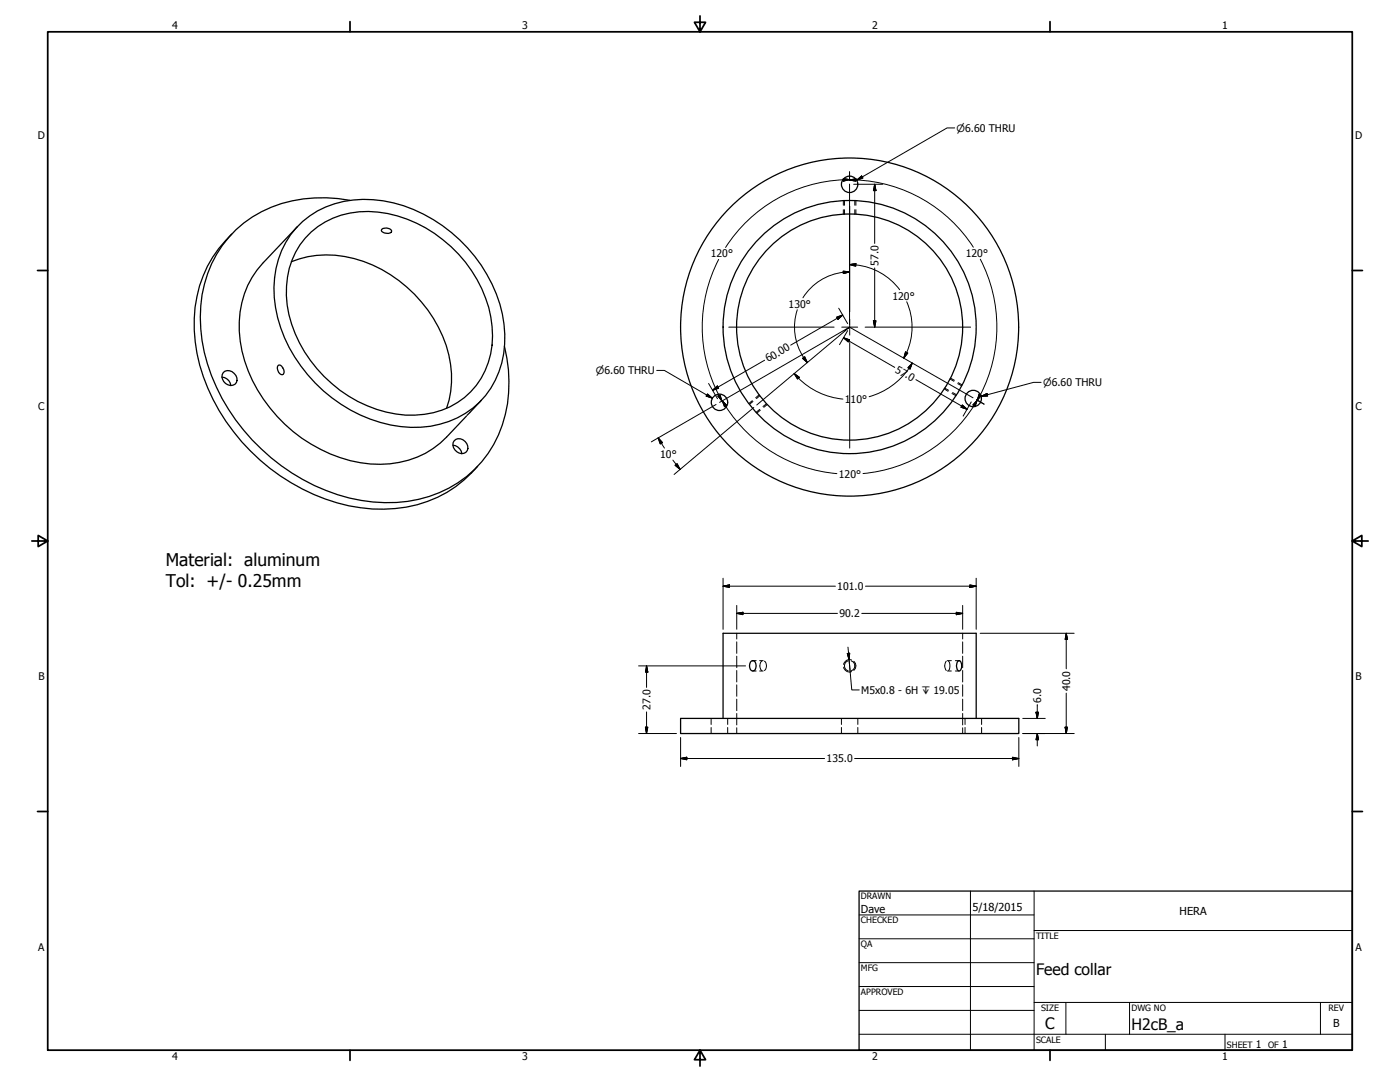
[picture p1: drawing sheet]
<svg xmlns="http://www.w3.org/2000/svg" width="559mm" height="432mm" viewBox="0 0 559 432" stroke-linecap="round" stroke-linejoin="round" font-family="sans-serif">
<!-- layer: Visible (ANSI) -->
<g fill="none" stroke="#000" stroke-width=".51">
<path d="M139.6 79.9a52.3 52.3 0 0 0-45.4 11.8 48.3 48.3 0 0 0-14.1 39.6 76.8 76.8 0 0 0 32.2 54.6 70.7 70.7 0 0 0 50.5 14.2 45.6 45.6 0 0 0 40.2-43.4 57.7 57.7 0 0 0-1.6-18.5M92.5 93.4a49.3 49.3 0 0 0-14.6 42.9 77.9 77.9 0 0 0 34 53.6 69.7 69.7 0 0 0 50.3 12.5 47.2 47.2 0 0 0 28.4-16.3M118.7 90.4l-13.9 14.7a38.2 38.2 0 0 0-8.2 35 59.9 59.9 0 0 0 51.2 45.1 37.4 37.4 0 0 0 30.4-10.8l8-8.3M120.8 88.4a39.8 39.8 0 0 1 36.2-7.4 60.4 60.4 0 0 1 43.5 44.4 37.2 37.2 0 0 1-11.8 37.5 40.4 40.4 0 0 1-36.9 5.7 60.1 60.1 0 0 1-41.8-45.9 36.9 36.9 0 0 1 10.8-34.3zM124.2 92.6a35.6 35.6 0 0 1 34.4-6.4 53.6 53.6 0 0 1 37.3 40.3 32.4 32.4 0 0 1-13.3 34.2 38.8 38.8 0 0 1-36 1.2 53.7 53.7 0 0 1-32-40.2 32.9 32.9 0 0 1 9.6-29.1zM152.4 91.5a2.74 2.74 0 0 1 3.9 .8 2.58 2.58 0 0 1-4 0zM116.3 104.5a42.1 42.1 0 0 1 36.1 3.1 53.4 53.4 0 0 1 27.4 37.8 37 37 0 0 1-1.6 17.5M88.6 150.5a3.8 3.8 0 0 1 3.5 3.4M89.1 148.7a3.4 3.4 0 0 1 4.1 0 3.4 3.4 0 0 1 1.2 4 3.3 3.3 0 0 1-4.1 .6 3.3 3.3 0 0 1-1.6-3.8zM111 145.9l.4-.2a2.74 2.74 0 0 1 1.7 3.7 2.04 2.04 0 0 1-2.4-2.4zM192.2 159.7l-5.8 6M180.8 177.7a4 4 0 0 1 3.5 3.3"/>
<path d="M181.3 175.9a3.3 3.3 0 0 1 4.3 .3 3.3 3.3 0 0 1 .3 4.3 3.4 3.4 0 0 1-4-.6 3.4 3.4 0 0 1-.6-4zM299.5 264.2a1.08 1.08 0 0 1 1.9 0 2.37 2.37 0 0 1-1 3.6 2.45 2.45 0 0 1-.9-3.6zM382.5 263.8l.3-.1a2.6 2.6 0 0 1 0 4.1 2.67 2.67 0 0 1-.3-4zM271.7 286.7h135v6h-135zM288.6 286.7v-34h101v34"/>
<circle cx="339.1" cy="73.6" r="3.3"/>
<circle cx="339.1" cy="130.5" r="67.5"/>
<circle cx="339.1" cy="130.5" r="45.1"/>
<circle cx="339.1" cy="130.5" r="50.5"/>
<circle cx="388.5" cy="159" r="3.3"/>
<circle cx="287.2" cy="160.6" r="3.3"/>
</g>
<!-- layer: Hidden (ANSI) -->
<g fill="none" stroke="#000" stroke-width=".4">
<path d="M337.1 80.1v1.8M337.1 83.7v1.8M341.2 80.1v1.8M341.2 83.7v1.8M303.3 157.9l-1.4 1.2M377.1 154.9l1.6 .9M379.2 151.3l1.5 .8M380.2 156.7l1.6 .8M382.3 153.1l1.6 .9M300.5 160.2l-1.4 1.2M303.2 163.4l-1.4 1.1M305.9 161.1l-1.4 1.1"/>
<path d="M294.1 252.7v2.3M294.1 256.2v4.5M384.2 252.7v2.3M384.2 256.2v4.5M294.1 261.9v4.5M294.1 267.6v4.6M294.1 273.3v4.6M294.1 279v4.6M300.4 267.8h1.4M300.4 263.7h1.4M303.2 267.8h1.4M303.2 263.7h1.4"/>
<path d="M304.1 263.8a2.68 2.68 0 0 0 0 3.9M305.1 263.8a2.54 2.54 0 0 1 0 3.8M338.5 263.8a2.01 2.01 0 0 0-1.4 1.9 2.01 2.01 0 0 0 1.4 2M339.8 263.8a2.04 2.04 0 0 1 1.4 1.9 2.04 2.04 0 0 1-1.4 2M377.7 263.8a3.1 3.1 0 0 0 0 3.8M378.1 267.8h1.6M378.1 263.7h1.6M378.6 263.8a3.4 3.4 0 0 1 0 3.8M381.3 267.8h1.5M381.3 263.7h1.5M384.2 261.9v4.5M384.2 267.6v4.6"/>
<path d="M384.2 273.3v4.6M384.2 279v4.6M283.8 286.7v2.4M283.8 290.3v2.4M290.4 286.7v2.4M290.4 290.3v2.4M294.1 284.7v4.6M294.1 290.4v2.3M335.9 286.7v2.4M335.9 290.3v2.4M342.4 286.7v2.4M342.4 290.3v2.4"/>
<path d="M384.2 284.7v4.6M384.2 290.4v2.3M385.2 286.7v2.4M385.2 290.3v2.4M391.8 286.7v2.4M391.8 290.3v2.4"/>
</g>
<!-- layer: Hidden Narrow (ANSI) -->
<g fill="none" stroke="#000" stroke-width=".4">
<path d="M336.6 80.1v1.8M336.6 83.7v1.8M341.6 80.1v1.8M341.6 83.7v1.8M300.3 159.9l-1.4 1.1M303 157.5l-1.4 1.3M376.9 155.2l1.5 .9M379.3 150.9l1.6 .9M380 157l1.6 .9M382.5 152.7l1.5 .9M303.5 163.7l-1.4 1.1M306.3 161.4l-1.4 1.2"/>
<path d="M336.7 266.3a2.39 2.39 0 0 0 3.2 1.7M339.9 263.4a2.31 2.31 0 0 0-3.2 1.8M340.8 263.9a2.4 2.4 0 0 1 0 3.6"/>
</g>
<!-- layer: Border (ANSI) -->
<g fill="none" stroke="#000" stroke-width=".7">
<path d="M19 12.7h520.8v406.4h-520.8zM139.7 8.6v4.1M279.4 6.3v6.4l-2.2-3.8h4.4l-2.2 3.8M419.1 8.6v4.1M15 107.9h4M539.8 107.9h4M12.7 215.9h6.3l-3.8-2.2v4.4l3.8-2.2M539.8 215.9l3.8 2.2v-4.4l-3.8 2.2h6.3M15 323.8h4M539.8 323.8h4M139.7 419.1v4.1M279.4 419.1l2.2 3.8h-4.4l2.2-3.8v6.3"/>
<path d="M419.1 419.1v4.1"/>
</g>
<!-- layer: Title (ANSI) -->
<g fill="none" stroke="#000" stroke-width=".4">
<path d="M387.3 355.6v63.5M412.7 355.6v63.5M342.9 365.1h69.8M342.9 374.6h69.8M412.7 371.3h127.1M342.9 384.2h69.8M342.9 393.7h69.8M342.9 412.7h196.9M342.9 403.2h69.8M412.7 400h127.1M425.4 400v12.7M441.2 412.7v6.4"/>
<path d="M450.8 400v12.7M488.9 412.7v6.4M527 400v12.7"/>
</g>
<path d="M342.9 355.6h196.9v63.5h-196.9z" fill="none" stroke="#000" stroke-width=".51"/>
<!-- layer: Sketch Geometry (ANSI) -->
<path d="M339.1 73.5v56M339.1 130.6l49.3 28.2M287.2 160.6l51.9-30-37 31" fill="none" stroke="#000" stroke-width=".4"/>
<!-- layer: Symbol (ANSI) -->
<path d="M381.1 51.1h-3.1l-36 20.8M342 71.9l1.9-1.7 .5 .9zM262.1 147.8h3.1l19.1 11.1M282.4 157.2l1.9 1.7-2.4-.8zM391.7 158.2l2.3-1.2 .2 1.1zM415.5 152.6h-2.9l-20.9 5.6M338.5 258.3l.4 4.9M338.2 260.8l1-.1-.3 2.5zM338.9 263.2l1.1 12.1h3M338.9 263.2l.4 5" fill="none" stroke="#000" stroke-width=".4"/>
<path d="M342 71.9l1.9-1.7zM342 71.9l1.9-1.7 .5 .9zM281.9 158.1l2.4 .8zM282.4 157.2l1.9 1.7-2.4-.8zM391.7 158.2l2.3-1.2zM391.7 158.2l2.3-1.2 .2 1.1zM338.2 260.8l.7 2.4zM338.2 260.8l1-.1-.3 2.5z" fill="#000" stroke="#000" stroke-width=".4"/>
<!-- layer: Dimension (ANSI) -->
<g fill="none" stroke="#000" stroke-width=".4">
<path d="M336.6 71.2l2.5 .5-2.5 .6zM339.1 71.8l2.5-.4v.9zM339.1 68.5v3.3a58.5 58.5 0 0 1 49.4 26.9M339.1 71.7a58.8 58.8 0 0 0-49.5 27M340.7 73.5h11.6M349.1 73.5l.5 2.6h-1zM349.1 73.5v23.7M286.9 103.5a59 59 0 0 0 1.3 56.5M336.5 108.2l2.6 .3-2.5 .7zM336.6 108.7a22 22 0 0 0-16.1 10.1M339.1 105.6l2.5-.4v1zM339.1 108.5l-2.5 .2"/>
<path d="M339.1 105.6l2.5 .1M341.6 105.7a24.9 24.9 0 0 1 17.5 9.9M349.1 106.9v23.7M391.3 103.4a58.8 58.8 0 0 1 0 54.1M318.2 123.6a22 22 0 0 0 2.6 19.1M333.9 126.6l2.5-.9-1.9 1.7zM334.8 123l3.5 6.2M336.4 125.7l-20.8 12M336.7 134.8l2.4 .8-.5 .9zM336.7 134.8l20.4 11.8M338.3 132l-3.2 5.5M348.6 128h1l-.5 2.6z"/>
<path d="M361.9 120.4a25 25 0 0 1-1.2 22.5M282.8 153l3.6 6.1M284.4 155.8l1.9-1.7 .5 .8zM286.6 158.1l.8-.5 .8 2.4zM288.3 160l1.8 1.8-.9 .5zM288.3 160a58.8 58.8 0 0 0 45.7 29M305.2 143.8l-20.8 12M317 149.1l2.1 1.5-.8 .7zM317 149.1l1.7 1.8M318.7 150.9a28.9 28.9 0 0 0 17.8 8.4M320.4 143l.8-.6 1.1 2.3zM320.7 142.7l1.6 2"/>
<path d="M361.4 140.5l.9 .4-1.6 2zM364.1 144.9l-.9 2.4-.8-.6zM364.1 144.9a28.7 28.7 0 0 1-17.2 13.4M365.6 151.5l20.4 11.8M390 159.7l-.8 2.4-.9-.5zM390.8 157.3l.9 .5-1.6 1.9zM391.3 157.5a58.9 58.9 0 0 1-46.8 31.5M262.7 174.8l1.7 1.9-.9 .5zM262.7 174.8l1.3 2.1M264 176.9l1.2 1.9M285.8 161.4l-25.8 14.9M300.9 162.6l-31.9 26.8"/>
<path d="M384.1 161.6l1.9 1.7-2.4-.8zM387.7 160.4l-3.3 5.7M392.7 161.3l-2.9-1.8 3 1.8M268.6 183.6l1.3 1.7M269.5 185.7l.8-.7 1.2 2.3zM269.9 185.4l1.6 1.9M288.6 233.9l2.5-.5v1zM288.6 233.9h44.8M288.6 230.8v20.3M345.4 233.9h44.2M387.1 233.4l2.5 .5-2.5 .5zM389.6 230.8v20.3"/>
<path d="M294.1 244.8l2.4-.5v1zM294.1 244.8h40.2M294.1 241.6v9.5M344 244.8h40.2M381.7 244.3l2.5 .5-2.5 .5zM384.2 241.6v9.5M391.2 252.7h37.6M425.6 252.7l.5 2.5h-1zM425.6 252.7v14.2M254.9 265.7h42.7M258.1 265.7l.5 2.5h-1zM258.1 265.7v8.6"/>
<path d="M425.6 276.6v16.1M254.9 292.7h15.1M257.6 290.2h1l-.5 2.5zM258.1 284.1v8.6M271.7 294.3v11.6M406.7 294.3v11.6M408.2 286.7h9M408.2 292.7h20.6M413.5 284.2h1l-.5 2.5zM414 292.7l.5 2.5h-1zM414 281.2v5.5M414 292.7v5"/>
<path d="M425.1 290.2h1l-.5 2.5zM271.7 302.7l2.4-.5v1zM271.7 302.7h57.4M341.1 302.7h65.6M404.1 302.2l2.6 .5-2.6 .5z"/>
</g>
<g fill="#000" stroke="#000" stroke-width=".4">
<path d="M336.6 72.3l2.5-.6zM336.6 71.2l2.5 .5-2.5 .6zM339.1 71.8l2.5-.4zM339.1 71.8l2.5-.4v.9zM349.1 73.5l.5 2.6zM349.1 73.5l.5 2.6h-1zM336.6 109.2l2.5-.7zM336.5 108.2l2.6 .3-2.5 .7zM339.1 105.6l2.5-.4zM339.1 105.6l2.5-.4v1zM334.5 127.4l1.9-1.7zM333.9 126.6l2.5-.9-1.9 1.7z"/>
<path d="M336.7 134.8l2.4 .8zM336.7 134.8l2.4 .8-.5 .9zM348.6 128l.5 2.6zM348.6 128h1l-.5 2.6zM284.4 155.8l1.9-1.7zM284.4 155.8l1.9-1.7 .5 .8zM286.6 158.1l1.6 1.9zM286.6 158.1l.8-.5 .8 2.4zM317 149.1l2.1 1.5zM317 149.1l2.1 1.5-.8 .7zM320.4 143l1.9 1.7zM320.4 143l.8-.6 1.1 2.3z"/>
<path d="M361.4 140.5l-.7 2.4zM361.4 140.5l.9 .4-1.6 2zM364.1 144.9l-.9 2.4zM364.1 144.9l-.9 2.4-.8-.6zM390.8 157.3l-.7 2.4zM390.8 157.3l.9 .5-1.6 1.9zM262.7 174.8l1.7 1.9zM262.7 174.8l1.7 1.9-.9 .5zM288.3 160l1.8 1.8zM288.3 160l1.8 1.8-.9 .5zM383.6 162.5l2.4 .8zM384.1 161.6l1.9 1.7-2.4-.8z"/>
<path d="M390 159.7l-.8 2.4zM390 159.7l-.8 2.4-.9-.5zM269.5 185.7l2 1.6zM269.5 185.7l.8-.7 1.2 2.3zM288.6 233.9l2.5-.5zM288.6 233.9l2.5-.5v1zM387.1 234.4l2.5-.5zM387.1 233.4l2.5 .5-2.5 .5zM294.1 244.8l2.4-.5zM294.1 244.8l2.4-.5v1zM381.7 245.3l2.5-.5zM381.7 244.3l2.5 .5-2.5 .5z"/>
<path d="M425.6 252.7l.5 2.5zM425.6 252.7l.5 2.5h-1zM258.1 265.7l.5 2.5zM258.1 265.7l.5 2.5h-1zM257.6 290.2l.5 2.5zM257.6 290.2h1l-.5 2.5zM413.5 284.2l.5 2.5zM413.5 284.2h1l-.5 2.5zM414 292.7l.5 2.5zM414 292.7l.5 2.5h-1zM425.1 290.2l.5 2.5zM425.1 290.2h1l-.5 2.5z"/>
<path d="M271.7 302.7l2.4-.5zM271.7 302.7l2.4-.5v1zM404.1 303.2l2.6-.5zM404.1 302.2l2.6 .5-2.6 .5z"/>
</g>
<!-- layer: Center Mark (ANSI) -->
<path d="M339.2 82.3v42.1M290.9 130.6h42M336 130.6h6.3M339.2 127.4v6.3M339.2 136.7v42.1M345.3 130.6h42.1" fill="none" stroke="#000" stroke-width=".4"/>
<g font-size="7">
<text x="66.2" y="225.8">Material: aluminum</text>
<text x="66.2" y="234.1">Tol: +/- 0.25mm</text>
</g>
<g font-size="6.3">
<text x="413.5" y="389.1">Feed collar</text>
<text x="417.2" y="410.6">C</text>
<text x="451.6" y="411.1">H2cB_a</text>
</g>
<g font-size="4.4">
<text x="343.7" y="364.3">Dave</text>
<text x="388.1" y="363.7">5/18/2015</text>
<text x="470.9" y="365.1">HERA</text>
<text x="532.1" y="409.9">B</text>
</g>
<g font-size="4.2">
<text x="68.7" y="11.7">4</text>
<text x="208.4" y="11.7">3</text>
<text x="348.1" y="11.7">2</text>
<text x="487.8" y="11.7">1</text>
<text x="15.1" y="55.5">D</text>
<text x="540.9" y="55.5">D</text>
<text x="283.7" y="102.7">120°</text>
<text x="350.6" y="106.1" transform="rotate(-90 350.6 106.1)">57.0</text>
<text x="385.5" y="102.6">120°</text>
<text x="356.2" y="119.6">120°</text>
<text x="314.8" y="122.7">130°</text>
<text x="306.6" y="144.7" transform="rotate(-30 306.6 144.7)">60.00</text>
<text x="357.1" y="148.3" transform="rotate(30 357.1 148.3)">57.0</text>
<text x="337.2" y="160.8">1</text>
<text x="339.5" y="160.8">10°</text>
<text x="15.2" y="163.4">C</text>
<text x="541" y="163.4">C</text>
<text x="263.5" y="182.8">10°</text>
<text x="334.8" y="190.8">120°</text>
<text x="334.2" y="235.5">101.0</text>
<text x="335.1" y="246.3">90.2</text>
<text x="15.3" y="271.4">B</text>
<text x="427.1" y="275.8" transform="rotate(-90 427.1 275.8)">40.0</text>
<text x="541.1" y="271.4">B</text>
<text x="343.8" y="276.9">M5x0.8 - 6H ↧ 19.05</text>
<text x="415.5" y="280.4" transform="rotate(-90 415.5 280.4)">6.0</text>
<text x="259.6" y="283.3" transform="rotate(-90 259.6 283.3)">27.0</text>
<text x="329.9" y="304.2">135.0</text>
<text x="15.2" y="379.3">A</text>
<text x="541" y="379.3">A</text>
<text x="501.3" y="418.3">1</text>
<text x="511.8" y="418.3">1</text>
<text x="68.7" y="423.2">4</text>
<text x="208.4" y="423.2">3</text>
<text x="348.1" y="423.2">2</text>
<text x="487.8" y="423.2">1</text>
</g>
<g font-size="4">
<text x="381.8" y="52.6">⌀6.60 THRU</text>
<text x="237.9" y="149.4">⌀6.60 THRU</text>
<text x="416.4" y="154.1">⌀6.60 THRU</text>
</g>
<g font-size="3.5">
<text x="343.7" y="358.9">DRAWN</text>
<text x="343.7" y="368.5">CHECKED</text>
<text x="413.5" y="374.6">TITLE</text>
<text x="343.7" y="378">QA</text>
<text x="343.7" y="387.5">MFG</text>
<text x="343.7" y="397.1">APPROVED</text>
<text x="415.5" y="403.4">SIZE</text>
<text x="451.6" y="403.4">DWG NO</text>
<text x="530.3" y="403.4">REV</text>
<text x="413.5" y="416.1">SCALE</text>
<text x="489.7" y="418.3">SHEET</text>
<text x="506.2" y="418.3">OF</text>
</g>
</svg>
